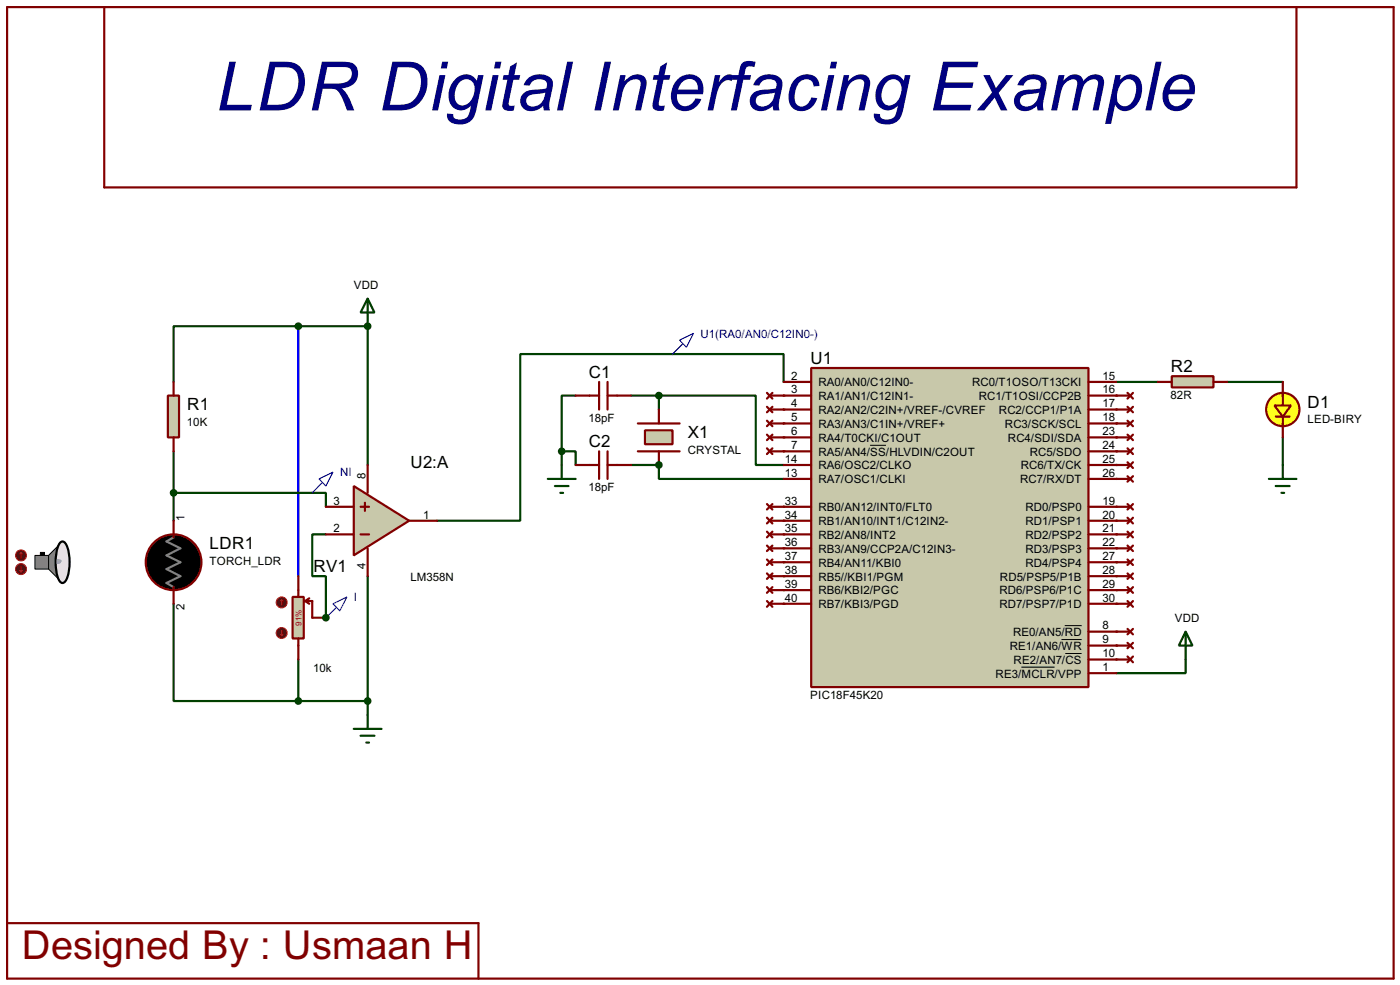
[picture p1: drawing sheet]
<svg xmlns="http://www.w3.org/2000/svg" width="256mm" height="180mm" viewBox="0 0 256 180" stroke-linecap="round" stroke-linejoin="round" font-family="sans-serif">
<path d="M224.8 69.9h10.2M235 80.1v5" fill="none" stroke="#004000" stroke-width=".4"/>
<circle cx="120.7" cy="85.1" r=".2" fill="#004000"/>
<path d="M105.5 72.4h-2.6v10.2M115.6 72.4h5.1v2.6M102.9 82.6h2.6v2.5M102.9 82.6v2.5M115.6 85.1h5.1" fill="none" stroke="#004000" stroke-width=".4"/>
<g fill="#004000">
<circle cx="143.6" cy="80.1" r=".2"/>
<circle cx="143.6" cy="82.6" r=".2"/>
</g>
<path d="M120.7 72.4h17.8v12.7h5.1M120.7 85.1v2.6h22.9" fill="none" stroke="#004000" stroke-width=".4"/>
<g fill="#004000">
<circle cx="143.6" cy="92.8" r=".2"/>
<circle cx="143.6" cy="95.3" r=".2"/>
<circle cx="143.6" cy="97.8" r=".2"/>
<circle cx="143.6" cy="100.4" r=".2"/>
<circle cx="143.6" cy="102.9" r=".2"/>
<circle cx="143.6" cy="105.5" r=".2"/>
<circle cx="143.6" cy="108" r=".2"/>
<circle cx="143.6" cy="110.5" r=".2"/>
</g>
<path d="M204.5 69.9h7.6" fill="none" stroke="#004000" stroke-width=".4"/>
<g fill="#004000">
<circle cx="204.5" cy="77.5" r=".2"/>
<circle cx="204.5" cy="80.1" r=".2"/>
<circle cx="204.5" cy="82.6" r=".2"/>
<circle cx="204.5" cy="85.1" r=".2"/>
<circle cx="204.5" cy="87.7" r=".2"/>
<circle cx="204.5" cy="92.8" r=".2"/>
<circle cx="204.5" cy="95.3" r=".2"/>
<circle cx="204.5" cy="97.8" r=".2"/>
<circle cx="204.5" cy="100.4" r=".2"/>
<circle cx="204.5" cy="102.9" r=".2"/>
<circle cx="204.5" cy="105.5" r=".2"/>
<circle cx="204.5" cy="108" r=".2"/>
<circle cx="204.5" cy="110.5" r=".2"/>
<circle cx="204.5" cy="115.6" r=".2"/>
<circle cx="204.5" cy="118.2" r=".2"/>
<circle cx="204.5" cy="120.7" r=".2"/>
</g>
<path d="M217.2 120.7v2.5h-12.7" fill="none" stroke="#004000" stroke-width=".4"/>
<g fill="#004000">
<circle cx="204.5" cy="72.4" r=".2"/>
<circle cx="204.5" cy="75" r=".2"/>
<circle cx="143.6" cy="72.4" r=".2"/>
<circle cx="143.6" cy="75" r=".2"/>
<circle cx="143.6" cy="77.5" r=".2"/>
</g>
<path d="M67.4 59.7v25.4" fill="none" stroke="#004000" stroke-width=".4"/>
<circle cx="67.4" cy="59.7" r=".2" fill="#004000"/>
<path d="M67.4 59.7h-35.6v10.2M143.6 69.9v-5.1h-48.3v30.5h-15.2M31.8 82.6v12.7M31.8 110.5v17.8h22.9M67.4 105.5v25.4M54.7 128.3h12.7M54.7 120.7v7.6" fill="none" stroke="#004000" stroke-width=".4"/>
<path d="M54.7 59.7v45.8" fill="none" stroke="#00f" stroke-width=".4"/>
<circle cx="59.7" cy="113.1" r=".2" fill="#004000"/>
<path d="M59.7 97.8h-2.5v7.7h2.5v7.6" fill="none" stroke="#004000" stroke-width=".4"/>
<circle cx="59.7" cy="113.1" r=".2" fill="#004000"/>
<path d="M31.8 90.2h27.9v2.6M217.2 115.6l1.3 2.6h-2.5zM217.2 115.6v5.1" fill="none" stroke="#004000" stroke-width=".4"/>
<g fill="none" stroke="#800000" stroke-width=".4">
<path d="M1.3 1.3h254v177.8h-254zM19.1 1.3v33h218.4v-33M140.5 71.9l1 1.1M140.5 74.5l1 1M140.5 77l1 1M140.5 79.6l1 1M141 72.4h2.6M141 75h2.6M141 77.5h2.6M141.5 71.9l-1 1.1M141.5 74.5l-1 1M141.5 77l-1 1"/>
<path d="M141.5 79.6l-1 1M140.5 82.1l1 1M140.5 94.8l1 1M140.5 97.3l1 1.1M140.5 99.9l1 1M141 80.1h2.6M141 82.6h2.6M141 95.3h2.6M141 97.8h2.6M141.5 82.1l-1 1M141.5 94.8l-1 1M141.5 97.3l-1 1.1"/>
<path d="M141.5 99.9l-1 1M204.5 95.3h2.6M204.5 97.8h2.6M204.5 92.8h2.6M206.6 92.3l1 1M206.6 94.8l1 1M206.6 97.3l1 1.1M206.6 99.9l1 1M207.6 92.3l-1 1M207.6 94.8l-1 1M207.6 97.3l-1 1.1M207.6 99.9l-1 1"/>
<path d="M140.5 102.4l1 1M140.5 105l1 1M140.5 107.5l1 1M140.5 110l1 1.1M141 102.9h2.6M141 105.5h2.6M141 108h2.6M141 100.4h2.6M141 110.5h2.6M141.5 102.4l-1 1M141.5 105l-1 1M141.5 107.5l-1 1"/>
<path d="M141.5 110l-1 1.1M204.5 102.9h2.6M204.5 105.5h2.6M204.5 108h2.6M204.5 115.6h2.6M204.5 118.2h2.6M204.5 100.4h2.6M204.5 110.5h2.6M206.6 115.1l1 1M206.6 117.7l1 1M206.6 102.4l1 1M206.6 105l1 1"/>
<path d="M206.6 107.5l1 1M206.6 110l1 1.1M207.6 115.1l-1 1M207.6 117.7l-1 1M207.6 102.4l-1 1M207.6 105l-1 1M207.6 107.5l-1 1M207.6 110l-1 1.1M204.5 120.7h2.6M206.6 120.2l1 1M207.6 120.2l-1 1M1.3 169h86.4v10.1"/>
</g>
<circle cx="235" cy="75" r="3.1" fill="#ffff1c" stroke="#800000" stroke-width=".4"/>
<path d="M233.7 76.3h2.6M235 71.9v2.3M235 76.3v1.7" fill="none" stroke="#800000" stroke-width=".4"/>
<path d="M233.5 74.2h3l-1.5 2.1z" fill="#ffff2f" stroke="#800000" stroke-width=".4"/>
<path d="M235 69.9v2.5M235 77.5v2.6" fill="none" stroke="#800000" stroke-width=".4"/>
<path d="M214.7 68.9h7.6v2h-7.6z" fill="#c8c8aa" stroke="#800000" stroke-width=".4"/>
<g fill="none" stroke="#800000" stroke-width=".4">
<path d="M116.9 77.5h7.6M204.5 77.5h2.6M204.5 72.4h2.6M204.5 75h2.6M206.6 79.6l1 1M206.6 77l1 1M206.6 71.9l1 1.1M206.6 74.5l1 1M207.6 79.6l-1 1M207.6 77l-1 1M207.6 71.9l-1 1.1M207.6 74.5l-1 1"/>
<path d="M212.1 69.9h2.6M222.3 69.9h2.5M116.9 82.6h7.6M204.5 87.7h2.6M204.5 85.1h2.6M204.5 82.6h2.6M204.5 80.1h2.6M206.6 87.2l1 1M206.6 84.6l1 1.1M206.6 82.1l1 1M207.6 87.2l-1 1M207.6 84.6l-1 1.1"/>
<path d="M207.6 82.1l-1 1"/>
</g>
<path d="M232.5 87.7h5M233.7 89h2.6M234.8 90.2h.5M235 85.1v2.6" fill="none" stroke="#004000" stroke-width=".4"/>
<path d="M118.2 78.8h5v2.5h-5z" fill="#c8c8aa" stroke="#800000" stroke-width=".4"/>
<g fill="none" stroke="#800000" stroke-width=".4">
<path d="M105.5 72.4h4.3M109.8 69.9v5.1M111.3 69.9v5.1M111.3 72.4h4.3M120.7 75v2.5M105.5 85.1h4.3M109.8 82.6v5.1M111.3 82.6v5.1M111.3 85.1h4.3M120.7 82.6v2.5M140.5 92.3l1 1M141 92.8h2.6"/>
<path d="M141.5 92.3l-1 1"/>
</g>
<g fill="#004000" stroke="#004000" stroke-width=".4">
<circle cx="120.7" cy="85.1" r=".5"/>
<circle cx="102.9" cy="82.6" r=".5"/>
<circle cx="120.7" cy="72.4" r=".5"/>
</g>
<path d="M100.4 87.7h5.1M101.7 89h2.5M102.7 90.2h.5M102.9 85.1v2.6" fill="none" stroke="#004000" stroke-width=".4"/>
<path d="M148.6 67.4h50.8v58.4h-50.8z" fill="#c8c8aa" stroke="#800000" stroke-width=".4"/>
<g fill="none" stroke="#800000" stroke-width=".4">
<path d="M143.6 69.9h5M143.6 77.5h5M143.6 72.4h5M143.6 75h5M199.4 69.9h5.1M199.4 77.5h5.1M199.4 72.4h5.1M199.4 75h5.1M143.6 80.1h5M143.6 82.6h5M143.6 85.1h5M143.6 87.7h5"/>
<path d="M143.6 92.8h5M143.6 95.3h5M143.6 97.8h5M199.4 80.1h5.1M199.4 82.6h5.1M199.4 85.1h5.1M199.4 87.7h5.1M199.4 92.8h5.1M199.4 95.3h5.1M199.4 97.8h5.1M143.6 100.4h5M143.6 102.9h5"/>
<path d="M143.6 105.5h5M143.6 108h5M143.6 110.5h5M199.4 100.4h5.1M199.4 102.9h5.1M199.4 105.5h5.1M199.4 108h5.1M199.4 110.5h5.1M199.4 115.6h5.1M199.4 118.2h5.1M199.4 120.7h5.1M199.4 123.2h5.1"/>
</g>
<path d="M159.4 81.5h2.9M194.5 117.1h3.7M195.1 114.5h3.1M195.2 119.6h3M187.1 122.1h6.1" fill="none" stroke="#000" stroke-width=".18"/>
<path d="M64.8 89l10.2 6.3-10.2 6.4z" fill="#c8c8aa" stroke="#800000" stroke-width=".4"/>
<path d="M31.8 97.8v.6M59.7 97.8h5.1M59.7 92.8h5.1M66.1 97.8h1.5M66.1 92.8h1.5M66.9 92v1.5M67.4 85.1v5.1M75 95.3h5.1M31.8 107.5v.5M67.4 100.4v5.1" fill="none" stroke="#800000" stroke-width=".4"/>
<circle cx="31.8" cy="102.9" r="5.1" fill="#000" stroke="#800000" stroke-width=".4"/>
<path d="M31.8 98.4l-1.3 .7 2.6 1.3-2.6 1.3 2.6 1.2-2.6 1.3 2.6 1.3-2.6 1.2 1.3 .8" fill="none" stroke="#808080" stroke-width=".4"/>
<g fill="#808080" stroke="#000" stroke-width=".18">
<path d="M6.4 101.7h2.5v2.5h-2.5z" fill-rule="evenodd"/>
<path d="M11.2 99.2a5.2 5.2 0 0 0-1 3.7 5.2 5.2 0 0 0 1 3.7l.3 .1-2.6-2.5v-2.5l2.6-2.6z" fill-rule="evenodd"/>
</g>
<path d="M11.2 99.2l.3-.1a1.6 1.6 0 0 1 1 1.4 8.6 8.6 0 0 1-.5 5.8l-.5 .4a1.56 1.56 0 0 1-1-1.4 9 9 0 0 1 .4-5.8z" fill-rule="evenodd" fill="#e6e6e6" stroke="#000" stroke-width=".4"/>
<path d="M10.5 102.4l.7 .3a.65 .65 0 0 1-.7 .5z" fill-rule="evenodd" fill="#a6a8aa" stroke="#9f9fa8" stroke-width=".18"/>
<path d="M7.4 101.1h.8v.6h-.8z" fill="#000" stroke="#000" stroke-width=".18"/>
<path d="M31.8 95.3v2.5M31.8 108v2.5" fill="none" stroke="#800000" stroke-width=".4"/>
<circle cx="3.8" cy="101.7" r="1" fill="#400000" stroke="#f00" stroke-width=".2"/>
<path d="M3.9 101.1l-.3 .3M3.9 101.1l.2 .3M3.9 101.1v1.1" fill="none" stroke="#f00" stroke-width=".2"/>
<circle cx="3.8" cy="104.2" r="1" fill="#400000" stroke="#f00" stroke-width=".2"/>
<path d="M3.6 104.4l.3 .3M3.9 103.7v1M4.1 104.4l-.2 .3" fill="none" stroke="#f00" stroke-width=".2"/>
<path d="M67.4 54.7l1.2 2.5h-2.5zM67.4 54.7v5M64.8 133.4h5.1M66.1 134.7h2.5M67.1 135.9h.5M67.4 130.9v2.5" fill="none" stroke="#004000" stroke-width=".4"/>
<path d="M30.8 72.4h2v7.7h-2z" fill="#c8c8aa" stroke="#800000" stroke-width=".4"/>
<path d="M31.8 69.9v2.5M31.8 80.1v2.5" fill="none" stroke="#800000" stroke-width=".4"/>
<g fill="#004000" stroke="#004000" stroke-width=".4">
<circle cx="67.3" cy="59.7" r=".5"/>
<circle cx="67.3" cy="128.3" r=".5"/>
<circle cx="31.8" cy="90.2" r=".5"/>
</g>
<path d="M53.6 109.3h2.1v7.6h-2.1z" fill="#c8c8aa" stroke="#800000" stroke-width=".4"/>
<path d="M54.7 105.5v3.8M54.7 116.9v3.8M55.9 110l.8 .5M55.9 110h1.3v3.1h2.5M56.7 109.5l-.8 .5" fill="none" stroke="#800000" stroke-width=".4"/>
<circle cx="51.6" cy="110.3" r="1" fill="#400000" stroke="#f00" stroke-width=".2"/>
<path d="M51.6 109.8l-.2 .2M51.6 109.8l.3 .2M51.6 109.8v1" fill="none" stroke="#f00" stroke-width=".2"/>
<circle cx="51.6" cy="115.9" r="1" fill="#400000" stroke="#f00" stroke-width=".2"/>
<path d="M51.4 116.1l.2 .3M51.6 115.4v1M51.9 116.1l-.3 .3" fill="none" stroke="#f00" stroke-width=".2"/>
<g fill="#004000" stroke="#004000" stroke-width=".4">
<circle cx="54.6" cy="59.7" r=".5"/>
<circle cx="54.6" cy="128.3" r=".5"/>
<circle cx="59.7" cy="113.1" r=".5"/>
</g>
<path d="M124.5 62.3l2.6-1.3-1.3 2.6zM125 63l-1.8 1.8M58.5 87.7l2.5-1.3-1.3 2.6zM59 88.4l-1.8 1.8M61 110.5l2.6-1.2-1.3 2.5zM61.5 111.3l-1.8 1.8" fill="none" stroke="#0000c0" stroke-width=".2"/>
<text font-size="13.9" fill="#000080" x="39.6" y="20.2">LDR Digital Interfacing Example</text>
<text font-size="8.2" fill="#800000" x="4" y="175.6">Designed By : Usmaan H</text>
<g font-size="3.5">
<text x="107.9" y="69.1">C1</text>
<text x="148.5" y="66.6">U1</text>
<text x="214.5" y="68.1">R2</text>
<text x="34.3" y="75.1">R1</text>
<text x="239.6" y="74.6">D1</text>
<text x="107.9" y="81.8">C2</text>
<text x="126" y="80.2">X1</text>
<text x="75.2" y="85.6">U2:A</text>
<text x="38.4" y="100.5">LDR1</text>
<text x="57.5" y="104.7">RV1</text>
</g>
<g font-size="2.4">
<text x="64.8" y="52.9">VDD</text>
<text x="145" y="69.5">2</text>
<text x="145" y="72">3</text>
<text x="149.9" y="70.7">RA0/AN0/C12IN0-</text>
<text x="178.1" y="70.7">RC0/T1OSO/T13CKI</text>
<text x="202" y="69.5">15</text>
<text x="202" y="72">16</text>
<text x="107.8" y="77.2">18pF</text>
<text x="145" y="74.6">4</text>
<text x="145" y="77.1">5</text>
<text x="149.9" y="73.2">RA1/AN1/C12IN1-</text>
<text x="149.9" y="75.8">RA2/AN2/C2IN+/VREF-/CVREF</text>
<text x="179.3" y="73.2">RC1/T1OSI/CCP2B</text>
<text x="183" y="75.8">RC2/CCP1/P1A</text>
<text x="202" y="77.1">18</text>
<text x="202" y="74.6">17</text>
<text x="214.5" y="73.1">82R</text>
<text x="239.5" y="77.5">LED-BIRY</text>
<text x="34.3" y="78.1">10K</text>
<text x="126" y="83.1">CRYSTAL</text>
<text x="145" y="79.7">6</text>
<text x="145" y="82.2">7</text>
<text x="149.9" y="80.8">RA4/T0CKI/C1OUT</text>
<text x="149.9" y="83.4">RA5/AN4/SS/HLVDIN/C2OUT</text>
<text x="149.9" y="78.3">RA3/AN3/C1IN+/VREF+</text>
<text x="184.1" y="78.3">RC3/SCK/SCL</text>
<text x="184.6" y="80.8">RC4/SDI/SDA</text>
<text x="188.6" y="83.4">RC5/SDO</text>
<text x="202" y="79.7">23</text>
<text x="202" y="82.2">24</text>
<text x="67" y="87.7" transform="rotate(-90 67 87.7)">8</text>
<text x="107.8" y="89.9">18pF</text>
<text x="143.8" y="84.7">14</text>
<text x="143.8" y="87.3">13</text>
<text x="149.9" y="85.9">RA6/OSC2/CLKO</text>
<text x="149.9" y="88.5">RA7/OSC1/CLKI</text>
<text x="186.9" y="88.5">RC7/RX/DT</text>
<text x="187" y="85.9">RC6/TX/CK</text>
<text x="202" y="84.7">25</text>
<text x="202" y="87.3">26</text>
<text x="33.8" y="95.3" transform="rotate(-90 33.8 95.3)">1</text>
<text x="61.1" y="92.4">3</text>
<text x="77.5" y="94.9">1</text>
<text x="143.8" y="92.4">33</text>
<text x="143.8" y="94.9">34</text>
<text x="149.9" y="93.6">RB0/AN12/INT0/FLT0</text>
<text x="187.8" y="93.6">RD0/PSP0</text>
<text x="202" y="92.4">19</text>
<text x="202" y="94.9">20</text>
<text x="61.1" y="97.4">2</text>
<text x="143.8" y="97.4">35</text>
<text x="143.8" y="100">36</text>
<text x="149.9" y="96.1">RB1/AN10/INT1/C12IN2-</text>
<text x="149.9" y="98.6">RB2/AN8/INT2</text>
<text x="149.9" y="101.2">RB3/AN9/CCP2A/C12IN3-</text>
<text x="187.8" y="96.1">RD1/PSP1</text>
<text x="187.8" y="98.6">RD2/PSP2</text>
<text x="187.8" y="101.2">RD3/PSP3</text>
<text x="202" y="97.4">21</text>
<text x="202" y="100">22</text>
<text x="38.4" y="103.5">TORCH_LDR</text>
<text x="66.9" y="104.1" transform="rotate(-90 66.9 104.1)">4</text>
<text x="75.2" y="106.4">LM358N</text>
<text x="143.8" y="102.5">37</text>
<text x="143.8" y="105.1">38</text>
<text x="143.8" y="107.6">39</text>
<text x="149.9" y="103.7">RB4/AN11/KBI0</text>
<text x="149.9" y="106.3">RB5//KBI1/PGM</text>
<text x="183.2" y="106.3">RD5/PSP5/P1B</text>
<text x="187.8" y="103.7">RD4/PSP4</text>
<text x="202" y="102.5">27</text>
<text x="202" y="105.1">28</text>
<text x="202" y="107.6">29</text>
<text x="33.8" y="111.7" transform="rotate(-90 33.8 111.7)">2</text>
<text x="143.8" y="110.1">40</text>
<text x="149.9" y="108.8">RB6/KBI2/PGC</text>
<text x="149.9" y="111.3">RB7/KBI3/PGD</text>
<text x="183.1" y="108.8">RD6/PSP6/P1C</text>
<text x="183.1" y="111.3">RD7/PSP7/P1D</text>
<text x="202" y="110.1">30</text>
<text x="215.2" y="113.9">VDD</text>
<text x="185" y="119">RE1/AN6/WR</text>
<text x="185.6" y="116.4">RE0/AN5/RD</text>
<text x="202" y="115.2">8</text>
<text x="202" y="117.8">9</text>
<text x="57.4" y="122.9">10k</text>
<text x="182.4" y="124">RE3/MCLR/VPP</text>
<text x="185.7" y="121.5">RE2/AN7/CS</text>
<text x="202" y="120.3">10</text>
<text x="202" y="122.8">1</text>
<text x="148.4" y="128">PIC18F45K20</text>
</g>
<g font-size="2.4" fill="#0000c0">
<text x="128.3" y="61.8">U1(RA0/AN0/C12IN0-)</text>
<text x="62.3" y="87.2">NI</text>
<text x="64.8" y="110.1">I</text>
</g>
<text font-size="1.7" fill="#c00000" x="55.3" y="114.5" transform="rotate(-90 55.3 114.5)">91%</text>
</svg>
